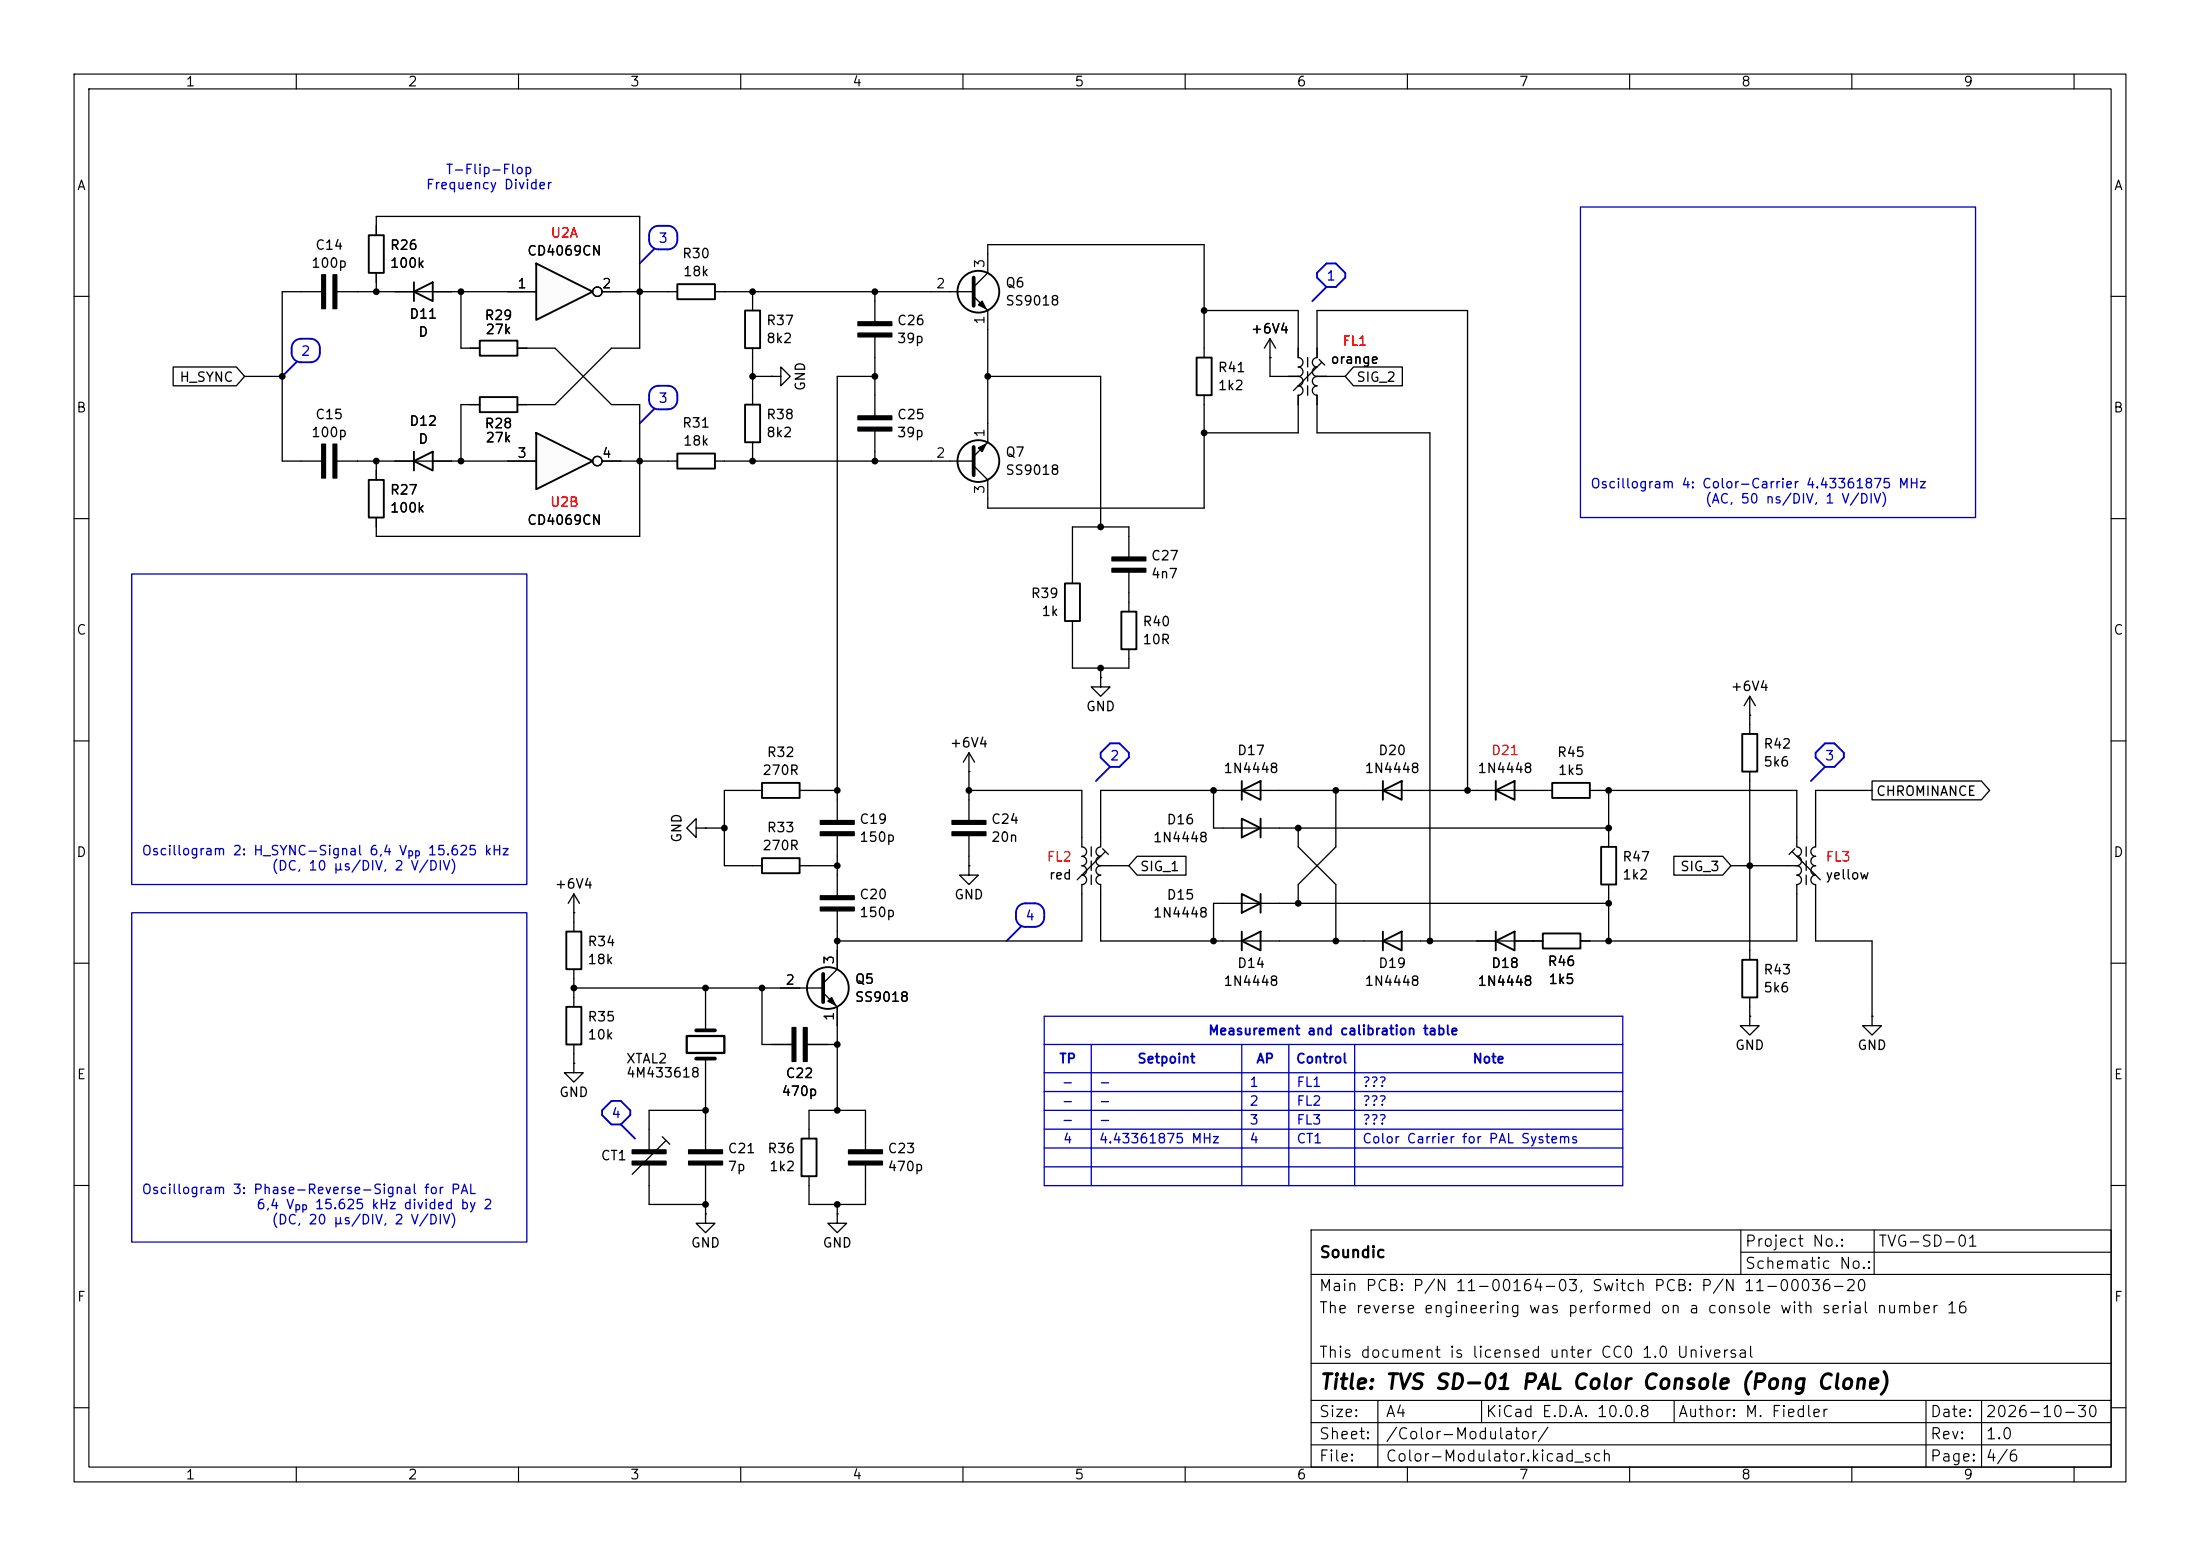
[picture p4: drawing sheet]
<svg xmlns="http://www.w3.org/2000/svg" width="297mm" height="210mm" viewBox="0 0 297 210" stroke-linecap="round" stroke-linejoin="round" font-family="sans-serif">
<g fill="none" stroke="#000" stroke-width=".15">
<path d="M10 10h277v190h-277zM12 12h273v186h-273zM40 10v2M70 10v2M100 10v2M130 10v2M160 10v2M190 10v2M220 10v2M250 10v2M280 10v2M10 40h2"/>
<path d="M285 40h2M10 70h2M285 70h2M10 100h2M285 100h2M10 130h2M285 130h2M10 160h2M177 166h108v32h-108zM177 172h108M235 169h50M235 166v6"/>
<path d="M253 166v6M285 160h2M10 190h2M40 198v2M70 198v2M100 198v2M130 198v2M160 198v2M177 195h108M177 192h108M177 189h108M177 184h108"/>
<path d="M186 189v9M190 198v2M200 189v3M220 198v2M226 189v3M250 198v2M260 189v9M267.5 189v9M280 198v2M285 190h2"/>
</g>
<g fill="none" stroke="#000" stroke-width=".18">
<path d="M90.2 39.4h1.2M96.5 39.4h1.3M125.7 39.4h5.7M133.3 34.3v2.5l-1.9 1.9M101.6 40.6v1.3M101.6 47v1.3M101.6 53.3v1.3M101.6 59.7v1.3M104.1 50.8h1.3v-1.3l1.3 1.3-1.3 1.3v-1.3M104.1 50.8h.1M118.1 40.6v2.8M118.1 45.5v2.8"/>
<path d="M118.1 53.3v2.8M118.1 58.2v2.8M131.4 40l1.9 1.9v2.6M133.3 57.2v2.5l-1.9 1.9M174 50.8h1.3M175.3 47v1.3a.64 .64 0 0 1 .6 .6 .64 .64 0 0 1-.6 .6 .64 .64 0 0 1 .6 .7 .64 .64 0 0 1-.6 .6M175.3 50.8a.64 .64 0 0 1 .6 .6 .64 .64 0 0 1-.6 .7 .64 .64 0 0 1 .6 .6 .64 .64 0 0 1-.6 .6M175.3 53.3v1.3M176.5 48.3v1.2M176.5 50.2v1.2M176.5 52.1v1.2M177.8 47v1.3a.63 .63 0 0 0-.6 .6 .63 .63 0 0 0 .6 .6 .64 .64 0 0 0-.6 .7 .64 .64 0 0 0 .6 .6"/>
<path d="M177.8 50.8a.63 .63 0 0 0-.6 .6 .63 .63 0 0 0 .6 .7 .64 .64 0 0 0-.6 .6 .64 .64 0 0 0 .6 .6v1.3M177.8 50.8h1.3M178.1 48.5l.7 .8M178.4 48.9l-3.8 3.8M50.8 63.5v1.3M50.8 69.9v1.2M90.2 62.2h1.2M96.5 62.2h1.3M125.7 62.2h5.7M131.4 62.9l1.9 1.9v2.5M144.8 77.5v1.2M152.4 72.4v2.8"/>
<path d="M152.4 77.2v2.8M144.8 83.8v1.3M148.6 91.4v1.3h1.3l-1.3 1.3-1.3-1.3h1.3M148.6 91.4h.1M152.4 81.3v1.3M152.4 87.6v1.3M236.2 96.5h.1M236.2 94v2.5M236.2 97.8v1.3M236.2 94l-.7 1.3M236.2 94l.8 1.3M94 111.8v-1.3l-1.3 1.3 1.3 1.2v-1.2h1.2"/>
<path d="M95.2 111.8h.1M101.6 116.8h1.3M101.6 106.7h1.3M107.9 116.8h1.3M107.9 106.7h1.3M113 108v2.7M113 112.8v2.8M113 118.1v2.8M130.8 104.1h.1M130.8 116.8v1.3h-1.3l1.3 1.3 1.3-1.3h-1.3M130.8 116.8h.1M130.8 101.6l.8 1.3"/>
<path d="M130.8 101.6l-.8 1.3M130.8 101.6v2.5M130.8 108v2.7M130.8 112.8v2.8M146 113v1.3a.64 .64 0 0 1 .7 .6 .64 .64 0 0 1-.7 .7M146 115.6a.64 .64 0 0 1 .7 .6 .64 .64 0 0 1-.7 .6 .64 .64 0 0 1 .7 .7 .64 .64 0 0 1-.7 .6 .64 .64 0 0 1 .7 .7 .64 .64 0 0 1-.7 .6v1.3M147.3 114.3v1.3M147.3 116.2v1.3M147.3 118.1v1.3M148.6 113v1.3a.63 .63 0 0 0-.6 .6 .63 .63 0 0 0 .6 .7M148.6 115.6a.63 .63 0 0 0-.6 .6 .63 .63 0 0 0 .6 .6M148.6 116.8a.63 .63 0 0 0-.6 .7 .63 .63 0 0 0 .6 .6 .64 .64 0 0 0-.6 .6 .64 .64 0 0 0 .6 .7v1.3"/>
<path d="M148.6 116.8h1.3M148.9 114.6l.7 .7M149.2 114.9l-3.8 3.8M165.1 111.8h7.6M165.1 106.7h7.6M184.1 106.7h7.7M199.4 106.7h7.6M208.3 106.7h1.2M214.6 106.7h1.3M217.2 113v1.3M217.2 119.4v1.3M236.2 104.1v1.3"/>
<path d="M241.3 116.8h1.3M241.9 114.9l3.8 3.8M242.3 114.6l-.8 .7M242.6 113v1.3a.63 .63 0 0 1 .6 .6 .63 .63 0 0 1-.6 .7M242.6 115.6a.63 .63 0 0 1 .6 .6 .63 .63 0 0 1-.6 .6M242.6 116.8a.63 .63 0 0 1 .6 .7 .63 .63 0 0 1-.6 .6 .64 .64 0 0 1 .6 .6 .64 .64 0 0 1-.6 .7v1.3M243.8 114.3v1.3M243.8 116.2v1.3M243.8 118.1v1.3M245.1 113v1.3a.64 .64 0 0 0-.6 .6 .64 .64 0 0 0 .6 .7M245.1 115.6a.64 .64 0 0 0-.6 .6 .64 .64 0 0 0 .6 .6 .64 .64 0 0 0-.6 .7 .64 .64 0 0 0 .6 .6 .64 .64 0 0 0-.6 .7 .64 .64 0 0 0 .6 .6v1.3M77.5 123.2h.1"/>
<path d="M77.5 120.7v2.5M77.5 124.5v1.2M77.5 130.8v1.3M77.5 134.6v1.3M77.5 120.7l-.8 1.2M77.5 120.7l.7 1.2M95.2 137.2v1.9M105.4 133.4h5.7M111.1 134l1.9 1.9v2.5M113 122.9v2.8M113 128.3v2.5l-1.9 1.9M165.1 121.9h7.6"/>
<path d="M165.1 127h7.6M184.1 127h7.7M199.4 127h8.9M213.4 127h1.2M236.2 137.2v1.2h1.3l-1.3 1.3-1.3-1.3h1.3M236.2 137.2h.1M236.2 128.3v1.2M236.2 134.6v1.3M252.7 137.2v1.2h-1.2l1.2 1.3 1.3-1.3h-1.3M252.7 137.2h.1M77.5 143.5v1.3h1.2l-1.2 1.3-1.3-1.3h1.3M77.5 143.5h.1"/>
<path d="M77.5 141v1.2M87.6 152.4v3M87.6 157v3M89.4 153.4l1 1M89.9 153.9l-4.6 4.6M95.2 142.9v1.9M95.2 152.4v2.8M95.2 157.2v2.8M104.1 141h2.8M109 141h2.8M109.2 152.4v1.3M109.2 158.8v1.2"/>
<path d="M116.8 152.4v2.8M116.8 157.2v2.8M95.2 163.8v1.3h1.3l-1.3 1.3-1.2-1.3h1.2M95.2 163.8h.1M113 163.8v1.3h1.3l-1.3 1.3-1.2-1.3h1.2M113 163.8h.1"/>
</g>
<g fill="none" stroke="#000" stroke-width=".25">
<path d="M91.4 38.4h5.1v2h-5.1zM100.6 54.6h2v5.1h-2zM100.6 41.9h2v5.1h-2zM49.8 64.8h2v5.1h-2zM91.4 61.2h5.1v2h-5.1zM143.8 78.7h2v5.1h-2zM151.4 82.6h2v5h-2zM235.2 99.1h2v5h-2zM102.9 105.7h5v2h-5zM102.9 115.8h5v2.1h-5zM167.6 110.5l2.6 1.3-2.6 1.2zM167.6 106.7l2.6-1.3v2.6z"/>
<path d="M167.6 105.4v2.6M170.2 110.5v2.5M186.7 106.7l2.5-1.3v2.6zM186.7 105.4v2.6M201.9 106.7l2.6-1.3v2.6zM201.9 105.4v2.6M209.5 105.7h5.1v2h-5.1zM216.2 114.3h2v5.1h-2zM76.5 125.7h2v5.1h-2zM76.5 135.9h2v5.1h-2zM167.6 120.7l2.6 1.2-2.6 1.3zM167.6 127l2.6-1.3v2.6z"/>
<path d="M167.6 125.7v2.6M170.2 120.7v2.5M186.7 127l2.5-1.3v2.6zM186.7 125.7v2.6M201.9 127l2.6-1.3v2.6zM201.9 125.7v2.6M208.3 126h5.1v2h-5.1zM235.2 129.5h2v5.1h-2zM108.2 153.7h2v5.1h-2z"/>
<circle cx="132.1" cy="39.4" r="2.82"/>
<circle cx="132.1" cy="62.2" r="2.82"/>
<circle cx="111.8" cy="133.3" r="2.82"/>
</g>
<g fill="#000" stroke="#000" stroke-width=".18">
<path d="M115.8 56.1h4.6v.5h-4.6zM115.8 57.7h4.6v.5h-4.6zM115.8 43.4h4.6v.5h-4.6zM115.8 45h4.6v.5h-4.6zM132.6 40.6l.5 1.1-1-.6zM132.1 60.5l1-.6-.5 1.1zM150.1 75.2h4.6v.5h-4.6zM150.1 76.7h4.6v.5h-4.6zM110.7 110.7h4.6v.6h-4.6zM110.7 112.3h4.6v.5h-4.6zM128.5 110.7h4.6v.6h-4.6zM128.5 112.3h4.6v.5h-4.6z"/>
<path d="M110.7 120.9h4.6v.5h-4.6zM110.7 122.4h4.6v.5h-4.6zM111.8 135.1l.5-.5 .5 1zM85.3 155.2h4.6v.5h-4.6zM85.3 156.7h4.6v.5h-4.6zM93 155.2h4.5v.5h-4.5zM93 156.7h4.5v.5h-4.5zM106.9 138.7h.5v4.6h-.5zM108.5 138.7h.5v4.6h-.5zM114.6 155.2h4.5v.5h-4.5zM114.6 156.7h4.5v.5h-4.5z"/>
</g>
<path d="M131.4 37.5v3.8M131.4 60.3v3.8M94 139.1h2.5M111.1 131.4v3.9M94 142.9h2.5" fill="none" stroke="#000" stroke-width=".51"/>
<path d="M92.7 139.8h5.1v2.3h-5.1z" fill="none" stroke="#000" stroke-width=".3"/>
<path d="M72.4 58.4l7.6 3.8-7.6 3.8z" fill="#fcfcfc"/>
<path d="M49.8 31.8h2v5h-2zM55.9 39.4l2.5-1.3v2.5zM55.9 38.1v2.5M64.8 46h5v2h-5zM64.8 53.6h5v2h-5zM72.4 58.4l7.6 3.8-7.6 3.8zM161.5 48.3h2.1v5h-2.1zM55.9 62.2l2.5-1.2v2.5zM55.9 61v2.5" fill="none" stroke="#000" stroke-width=".25"/>
<g fill="none" stroke="#000" stroke-width=".18">
<path d="M50.8 30.5v1.3M50.8 36.8v1.3M53.3 39.4h7.7M63.5 47h1.3M63.5 54.6h1.3M69.8 47h1.3M69.8 54.6h1.3M162.6 47v1.3M162.6 53.3v1.3M171.4 48.3h.1M171.4 45.7l-.7 1.3M171.4 45.7l.8 1.3"/>
<path d="M171.4 45.7v2.6M40.6 62.2h2.8M45.5 62.2h2.8M53.3 62.2h7.7M68.6 62.2h3.8M81.3 62.2h2.5"/>
<circle cx="80.6" cy="62.2" r=".63"/>
</g>
<path d="M43.4 59.9h.5v4.6h-.5zM45 59.9h.5v4.6h-.5z" fill="#000" stroke="#000" stroke-width=".18"/>
<path d="M72.4 35.6l7.6 3.8-7.6 3.8z" fill="#fcfcfc"/>
<path d="M72.4 35.6l7.6 3.8-7.6 3.8z" fill="none" stroke="#000" stroke-width=".25"/>
<g fill="none" stroke="#000" stroke-width=".18">
<path d="M43.4 39.4h-5.3v22.8h2.5M45.5 39.4h10.4M50.8 31.8v-2.6h35.6v17.8h-3.9l-7.6 7.6h-5.1M50.8 36.8v2.6M58.4 39.4h14M62.2 39.4v7.6h2.6M81.3 39.4h8.9M97.8 39.4h27.9M101.6 39.4v1.2M118.1 39.4v1.2M133.3 34.3v-1.3h29.3v14M23.4 49.5h8.5l1.1 1.3-1.1 1.3h-8.5z"/>
<path d="M33 50.8h5.1M64.8 54.6h-2.6v7.6M69.8 47h5.1l7.6 7.6h3.9v17.8h-35.6v-2.5M101.6 50.8h2.5M101.6 48.3v5M118.1 50.8h-5.1v57.2M118.1 48.3v5M133.3 44.5v12.7M133.3 50.8h15.3v20.3M162.6 54.6v14h-29.3v-1.3M162.6 41.9h12.7v6.4M171.4 48.3h.1"/>
<path d="M171.4 48.3v2.5h3.9M175.3 53.3v5.1h-12.7M177.8 50.8h3.8M177.8 48.3v-6.4h20.3v64.8M177.8 53.3v5.1h15.2v68.6M182.7 49.5h6.6v2.6h-6.6l-1.1-1.3zM48.3 62.2h7.6M50.8 62.2v2.6M58.4 62.2h14M81.3 62.2h8.9M97.8 62.2h27.9M101.6 61v1.2"/>
<path d="M118.1 61v1.2M152.4 72.4v-1.3h-7.6v6.4M144.8 85.1v5.1h7.6v-1.3M148.6 90.2v1.2M152.4 80v1.3M236.2 96.5v1.3M95.2 111.8h2.6M101.6 106.7h-3.8v10.1h3.8M109.2 116.8h3.8M109.2 106.7h3.8M113 115.6v2.5M130.8 106.7h15.2v6.3"/>
<path d="M130.8 104.1v3.9M130.8 115.6v1.2M149.9 116.8h2.5M153.5 115.6h6.6v2.5h-6.6l-1.1-1.3zM163.8 106.7v5.1h1.3M165.1 106.7h-16.5v6.3M172.7 106.7h11.4M172.7 111.8h44.5M175.3 111.8v2.5l5 5.1v7.6M180.3 106.7v7.6l-5 5.1v2.5M191.8 106.7h7.6M207 106.7h1.3"/>
<path d="M215.9 106.7h26.7v6.3M217.2 106.7v6.3M226 115.6h6.6l1.1 1.2-1.1 1.3h-6.6zM233.7 116.8h7.6M236.2 105.4v22.9M252.7 105.4h14.8l1.1 1.3-1.1 1.3h-14.8zM252.7 106.7h-7.6v6.3M77.5 123.2v1.3M77.5 132.1v2.5M77.5 133.4h30.4M95.2 133.4v3.8M102.9 133.4v7.6h4"/>
<path d="M113 125.7v5.1M113 135.9v14M146 120.7v6.3h-33M148.6 120.7v6.3h16.5M165.1 121.9h-1.3v5.1M172.7 127h11.4M172.7 121.9h44.5M191.8 127h10.1M204.5 127h3.8M217.2 120.7v6.3M236.2 135.9v1.3M242.6 120.7v6.3h-29.2"/>
<path d="M245.1 120.7v6.3h7.6v10.2M77.5 142.2v1.3M95.2 144.8v7.6M95.2 149.9h-7.6v2.5M109 141h4M109.2 152.4v-2.5h7.6v2.5M87.6 160v2.6h7.6M95.2 160v3.8M109.2 160v2.6h7.6v-2.6M113 162.6v1.2"/>
<circle cx="80.6" cy="39.4" r=".63"/>
<circle cx="80.6" cy="62.2" r=".63"/>
</g>
<path d="M43.4 37.1h.5v4.6h-.5zM45 37.1h.5v4.6h-.5z" fill="#000" stroke="#000" stroke-width=".18"/>
<g fill="none" stroke="#0000c2" stroke-width=".18">
<path d="M213.4 27.9h53.3v42h-53.3zM17.8 77.5h53.3v41.9h-53.3zM17.8 123.2h53.3v44.4h-53.3zM141 137.2h78.1v22.8h-78.1zM141 141h78.1M141 144.8h78.1M141 147.3h78.1M141 149.9h78.1M141 152.4h78.1M141 154.9h78.1M141 157.5h78.1M147.3 141v19"/>
<path d="M167.6 141v19M174 141v19M182.9 141v19"/>
</g>
<g fill="none" stroke="#0000c2" stroke-width=".25">
<path d="M88 30.9l.7-.4h1.5a1.27 1.27 0 0 1 1.2 1.3v.6a1.28 1.28 0 0 1-1.2 1.3h-1.3a1.27 1.27 0 0 1-1.3-1.3l.1-1zM88.3 33.7l-1.9 1.9M177.8 36.8l1.3-1.2h1.2l1.3 1.2v.7l-1.3 1.2h-1.2l-1.3-1.2zM179.1 38.7l-1.9 1.9M39.4 47.6a1.28 1.28 0 0 0 1.2 1.3h1.3a1.27 1.27 0 0 0 1.3-1.3v-.6a1.27 1.27 0 0 0-1.3-1.3h-1.3a1.27 1.27 0 0 0-1.2 1.3v.6M40 48.9l-1.9 1.9M88 52.4l.7-.3h1.5a1.27 1.27 0 0 1 1.2 1.2v.7a1.28 1.28 0 0 1-1.2 1.2h-1.3a1.27 1.27 0 0 1-1.3-1.2l.1-1zM88.3 55.2l-1.9 2M148.6 101.6l1.3-1.3h1.2l1.3 1.3v.6l-1.3 1.3h-1.2l-1.3-1.3zM149.9 103.5l-1.9 1.9M245.1 101.6l1.3-1.3h1.2l1.3 1.3v.6l-1.3 1.3h-1.2l-1.3-1.3zM246.4 103.5l-1.9 1.9"/>
<path d="M137.5 122.3l.7-.4h1.5a1.27 1.27 0 0 1 1.3 1.3v.6a1.28 1.28 0 0 1-1.3 1.3h-1.3a1.27 1.27 0 0 1-1.2-1.3v-.9zM137.8 125.1l-1.9 1.9M81.3 149.9l1.2-1.3h1.3l1.3 1.3v.6l-1.3 1.3h-1.3l-1.2-1.3zM83.8 151.8l1.9 1.9"/>
</g>
<g fill="#000">
<circle cx="50.8" cy="39.4" r=".46"/>
<circle cx="62.2" cy="39.4" r=".46"/>
<circle cx="86.4" cy="39.4" r=".46"/>
<circle cx="101.6" cy="39.4" r=".46"/>
<circle cx="118.1" cy="39.4" r=".46"/>
<circle cx="38.1" cy="50.8" r=".46"/>
<circle cx="101.6" cy="50.8" r=".46"/>
<circle cx="118.1" cy="50.8" r=".46"/>
<circle cx="133.3" cy="50.8" r=".46"/>
<circle cx="162.6" cy="41.9" r=".46"/>
<circle cx="162.6" cy="58.4" r=".46"/>
<circle cx="50.8" cy="62.2" r=".46"/>
<circle cx="62.2" cy="62.2" r=".46"/>
<circle cx="86.4" cy="62.2" r=".46"/>
<circle cx="101.6" cy="62.2" r=".46"/>
<circle cx="118.1" cy="62.2" r=".46"/>
<circle cx="148.6" cy="71.1" r=".46"/>
<circle cx="148.6" cy="90.2" r=".46"/>
<circle cx="97.8" cy="111.8" r=".46"/>
<circle cx="113" cy="106.7" r=".46"/>
<circle cx="113" cy="116.8" r=".46"/>
<circle cx="130.8" cy="106.7" r=".46"/>
<circle cx="163.8" cy="106.7" r=".46"/>
<circle cx="175.3" cy="111.8" r=".46"/>
<circle cx="180.3" cy="106.7" r=".46"/>
<circle cx="198.1" cy="106.7" r=".46"/>
<circle cx="217.2" cy="106.7" r=".46"/>
<circle cx="217.2" cy="111.8" r=".46"/>
<circle cx="236.2" cy="116.8" r=".46"/>
<circle cx="77.5" cy="133.4" r=".46"/>
<circle cx="95.2" cy="133.4" r=".46"/>
<circle cx="102.9" cy="133.4" r=".46"/>
<circle cx="113" cy="127" r=".46"/>
<circle cx="163.8" cy="127" r=".46"/>
<circle cx="175.3" cy="121.9" r=".46"/>
<circle cx="180.3" cy="127" r=".46"/>
<circle cx="193" cy="127" r=".46"/>
<circle cx="217.2" cy="127" r=".46"/>
<circle cx="217.2" cy="121.9" r=".46"/>
<circle cx="95.2" cy="149.9" r=".46"/>
<circle cx="113" cy="141" r=".46"/>
<circle cx="113" cy="149.9" r=".46"/>
<circle cx="95.2" cy="162.6" r=".46"/>
<circle cx="113" cy="162.6" r=".46"/>
</g>
<text font-size="2" x="178" y="188">Title: TVS SD-01 PAL Color Console (Pong Clone)</text>
<g font-size="1.5">
<text x="178" y="170.1">Soundic</text>
<text x="235.5" y="168.6">Project No.:</text>
<text x="235.5" y="171.6">Schematic No.:</text>
<text x="253.5" y="168.6">TVG-SD-01</text>
<text x="178" y="174.6">Main PCB: P/N 11-00164-03, Switch PCB: P/N 11-00036-20</text>
<text x="178" y="177.6">The reverse engineering was performed on a console with serial number 16</text>
<text x="178" y="183.6">This document is licensed unter CC0 1.0 Universal</text>
<text x="178" y="191.6">Size:</text>
<text x="187" y="191.6">A4</text>
<text x="200.5" y="191.6">KiCad E.D.A. 10.0.8</text>
<text x="226.5" y="191.6">Author: M. Fiedler</text>
<text x="260.5" y="191.6">Date:</text>
<text x="268" y="191.6">2026-10-30</text>
<text x="178" y="194.6">Sheet:</text>
<text x="178" y="197.6">File:</text>
<text x="187" y="197.6">Color-Modulator.kicad_sch</text>
<text x="187" y="194.6">/Color-Modulator/</text>
<text x="260.5" y="197.6">Page:</text>
<text x="260.5" y="194.6">Rev:</text>
<text x="268" y="194.6">1.0</text>
<text x="268" y="197.6">4/6</text>
</g>
<g font-size="1.3">
<text x="25" y="12">1</text>
<text x="55" y="12">2</text>
<text x="85" y="12">3</text>
<text x="115" y="12">4</text>
<text x="145" y="12">5</text>
<text x="175" y="12">6</text>
<text x="205" y="12">7</text>
<text x="235" y="12">8</text>
<text x="265" y="12">9</text>
<text x="10.3" y="26">A</text>
<text x="285.3" y="26">A</text>
<text x="42.5" y="34">C14</text>
<text x="52.6" y="34">R26</text>
<text x="71.1" y="34.8">CD4069CN</text>
<text x="92" y="35.2">R30</text>
<text x="41.9" y="36.5">100p</text>
<text x="52.6" y="36.5">100k</text>
<text x="69.8" y="39.2">1</text>
<text x="81.2" y="39.2">2</text>
<text x="92.1" y="37.6">18k</text>
<text x="126.3" y="39.2">2</text>
<text x="133.2" y="36.3" transform="rotate(-90 133.2 36.3)">3</text>
<text x="135.6" y="39.1">Q6</text>
<text x="135.6" y="41.5">SS9018</text>
<text x="55.2" y="43.3">D11</text>
<text x="56.4" y="45.7">D</text>
<text x="65.3" y="43.5">R29</text>
<text x="65.5" y="45.4">27k</text>
<text x="103.4" y="44.2">R37</text>
<text x="103.4" y="46.6">8k2</text>
<text x="121" y="44.2">C26</text>
<text x="121" y="46.6">39p</text>
<text x="133.2" y="43.9" transform="rotate(-90 133.2 43.9)">1</text>
<text x="168.8" y="45.3">+6V4</text>
<text x="24.2" y="51.9">H_SYNC</text>
<text x="109" y="52.9" transform="rotate(-90 109 52.9)">GND</text>
<text x="164.3" y="50.6">R41</text>
<text x="164.3" y="53">1k2</text>
<text x="179.5" y="49.4">orange</text>
<text x="183" y="51.9">SIG_2</text>
<text x="10.2" y="56">B</text>
<text x="41.9" y="59.3">100p</text>
<text x="42.5" y="56.9">C15</text>
<text x="55.2" y="57.8">D12</text>
<text x="65.3" y="58.1">R28</text>
<text x="92" y="58">R31</text>
<text x="103.4" y="56.9">R38</text>
<text x="103.4" y="59.3">8k2</text>
<text x="121" y="56.9">C25</text>
<text x="121" y="59.3">39p</text>
<text x="133.2" y="59.2" transform="rotate(-90 133.2 59.2)">1</text>
<text x="285.2" y="56">B</text>
<text x="56.4" y="60.2">D</text>
<text x="65.5" y="60">27k</text>
<text x="69.8" y="62.1">3</text>
<text x="81.2" y="62.1">4</text>
<text x="92.1" y="60.5">18k</text>
<text x="126.3" y="62.1">2</text>
<text x="135.6" y="62">Q7</text>
<text x="135.6" y="64.4">SS9018</text>
<text x="52.6" y="67.1">R27</text>
<text x="52.6" y="69.5">100k</text>
<text x="71.1" y="71.1">CD4069CN</text>
<text x="133.2" y="66.8" transform="rotate(-90 133.2 66.8)">3</text>
<text x="155.3" y="76">C27</text>
<text x="139.1" y="81">R39</text>
<text x="140.5" y="83.5">1k</text>
<text x="155.3" y="78.4">4n7</text>
<text x="10.2" y="86">C</text>
<text x="154.2" y="84.8">R40</text>
<text x="154.2" y="87.3">10R</text>
<text x="285.2" y="86">C</text>
<text x="233.6" y="93.6">+6V4</text>
<text x="128.1" y="101.2">+6V4</text>
<text x="146.5" y="96.3">GND</text>
<text x="238" y="101.4">R42</text>
<text x="102.8" y="104.9">270R</text>
<text x="103.4" y="102.5">R32</text>
<text x="165.1" y="104.7">1N4448</text>
<text x="166.9" y="102.2">D17</text>
<text x="184.1" y="104.7">1N4448</text>
<text x="186" y="102.2">D20</text>
<text x="199.4" y="104.7">1N4448</text>
<text x="210.1" y="102.5">R45</text>
<text x="210.2" y="104.9">1k5</text>
<text x="238" y="103.8">5k6</text>
<text x="253.2" y="107.7">CHROMINANCE</text>
<text x="92.3" y="113.8" transform="rotate(-90 92.3 113.8)">GND</text>
<text x="103.4" y="112.6">R33</text>
<text x="115.9" y="111.5">C19</text>
<text x="115.9" y="113.9">150p</text>
<text x="133.7" y="111.5">C24</text>
<text x="133.7" y="113.9">20n</text>
<text x="155.6" y="114">1N4448</text>
<text x="157.4" y="111.6">D16</text>
<text x="10.2" y="116">D</text>
<text x="102.8" y="115.1">270R</text>
<text x="141.5" y="119">red</text>
<text x="153.8" y="117.9">SIG_1</text>
<text x="218.9" y="116.6">R47</text>
<text x="218.9" y="119">1k2</text>
<text x="226.7" y="117.9">SIG_3</text>
<text x="246.4" y="119">yellow</text>
<text x="285.2" y="116">D</text>
<text x="74.8" y="120.3">+6V4</text>
<text x="115.9" y="121.7">C20</text>
<text x="115.9" y="124.1">150p</text>
<text x="128.7" y="121.7">GND</text>
<text x="155.6" y="124.2">1N4448</text>
<text x="157.4" y="121.7">D15</text>
<text x="79.2" y="128">R34</text>
<text x="79.2" y="130.4">18k</text>
<text x="112.9" y="130.3" transform="rotate(-90 112.9 130.3)">3</text>
<text x="166.9" y="131">D14</text>
<text x="186" y="131">D19</text>
<text x="201.2" y="131">D18</text>
<text x="208.8" y="130.7">R46</text>
<text x="238" y="131.8">R43</text>
<text x="105.9" y="133.2">2</text>
<text x="112.9" y="137.9" transform="rotate(-90 112.9 137.9)">1</text>
<text x="115.3" y="133.1">Q5</text>
<text x="115.3" y="135.5">SS9018</text>
<text x="165.1" y="133.4">1N4448</text>
<text x="184.1" y="133.4">1N4448</text>
<text x="199.4" y="133.4">1N4448</text>
<text x="209" y="133.1">1k5</text>
<text x="238" y="134.3">5k6</text>
<text x="79.2" y="138.2">R35</text>
<text x="79.2" y="140.6">10k</text>
<text x="84.4" y="143.8">XTAL2</text>
<text x="234.2" y="142">GND</text>
<text x="250.7" y="142">GND</text>
<text x="10.3" y="146">E</text>
<text x="75.4" y="148.4">GND</text>
<text x="84.4" y="145.7">4M433618</text>
<text x="105.4" y="148.2">470p</text>
<text x="106" y="145.8">C22</text>
<text x="285.3" y="146">E</text>
<text x="98.2" y="156">C21</text>
<text x="103.5" y="156">R36</text>
<text x="119.7" y="156">C23</text>
<text x="81" y="156.9">CT1</text>
<text x="98.2" y="158.4">7p</text>
<text x="103.8" y="158.4">1k2</text>
<text x="119.7" y="158.4">470p</text>
<text x="93.2" y="168.7">GND</text>
<text x="111" y="168.7">GND</text>
<text x="10.3" y="176">F</text>
<text x="285.3" y="176">F</text>
<text x="25" y="200">1</text>
<text x="55" y="200">2</text>
<text x="85" y="200">3</text>
<text x="115" y="200">4</text>
<text x="145" y="200">5</text>
<text x="175" y="200">6</text>
<text x="205" y="200">7</text>
<text x="235" y="200">8</text>
<text x="265" y="200">9</text>
</g>
<g font-size="1.3" fill="#0000c2">
<text x="60.1" y="23.8">T-Flip-Flop</text>
<text x="57.4" y="25.9">Frequency Divider</text>
<text x="88.8" y="33.1">3</text>
<text x="179" y="38.2">1</text>
<text x="40.5" y="48.3">2</text>
<text x="88.8" y="54.7">3</text>
<text x="214.6" y="66.2">Oscillogram 4: Color-Carrier 4.43361875 MHz</text>
<text x="230.1" y="68.3">(AC, 50 ns/DIV, 1 V/DIV)</text>
<text x="149.8" y="102.9">2</text>
<text x="246.3" y="102.9">3</text>
<text x="19" y="115.8">Oscillogram 2: H_SYNC-Signal 6,4 V</text>
<text x="36.6" y="117.8">(DC, 10 µs/DIV, 2 V/DIV)</text>
<text x="57.6" y="115.8">15.625 kHz</text>
<text x="138.3" y="124.5">4</text>
<text x="142.9" y="143.8">TP</text>
<text x="153.5" y="143.8">Setpoint</text>
<text x="163" y="140">Measurement and calibration table</text>
<text x="169.5" y="143.8">AP</text>
<text x="174.9" y="143.8">Control</text>
<text x="198.7" y="143.8">Note</text>
<text x="143.2" y="147">-</text>
<text x="143.2" y="149.6">-</text>
<text x="148.3" y="147">-</text>
<text x="148.3" y="149.6">-</text>
<text x="168.6" y="147">1</text>
<text x="168.6" y="149.6">2</text>
<text x="174.9" y="147">FL1</text>
<text x="174.9" y="149.6">FL2</text>
<text x="183.8" y="147">???</text>
<text x="183.8" y="149.6">???</text>
<text x="82.5" y="151.2">4</text>
<text x="143.2" y="152.1">-</text>
<text x="143.4" y="154.6">4</text>
<text x="148.3" y="152.1">-</text>
<text x="148.3" y="154.6">4.43361875 MHz</text>
<text x="168.6" y="152.1">3</text>
<text x="168.6" y="154.6">4</text>
<text x="174.9" y="152.1">FL3</text>
<text x="174.9" y="154.6">CT1</text>
<text x="183.8" y="152.1">???</text>
<text x="183.8" y="154.6">Color Carrier for PAL Systems</text>
<text x="19" y="161.5">Oscillogram 3: Phase-Reverse-Signal for PAL</text>
<text x="34.5" y="163.5">6,4 V</text>
<text x="36.6" y="165.6">(DC, 20 µs/DIV, 2 V/DIV)</text>
<text x="42.4" y="163.5">15.625 kHz divided by 2</text>
</g>
<g font-size="1.3" fill="#f00">
<text x="74.3" y="32.4">U2A</text>
<text x="181.1" y="47">FL1</text>
<text x="74.2" y="68.7">U2B</text>
<text x="201.2" y="102.2">D21</text>
<text x="141.2" y="116.6">FL2</text>
<text x="246.4" y="116.6">FL3</text>
</g>
<g font-size="1" fill="#0000c2">
<text x="54.9" y="115.8">pp</text>
<text x="39.6" y="163.6">pp</text>
</g>
</svg>
